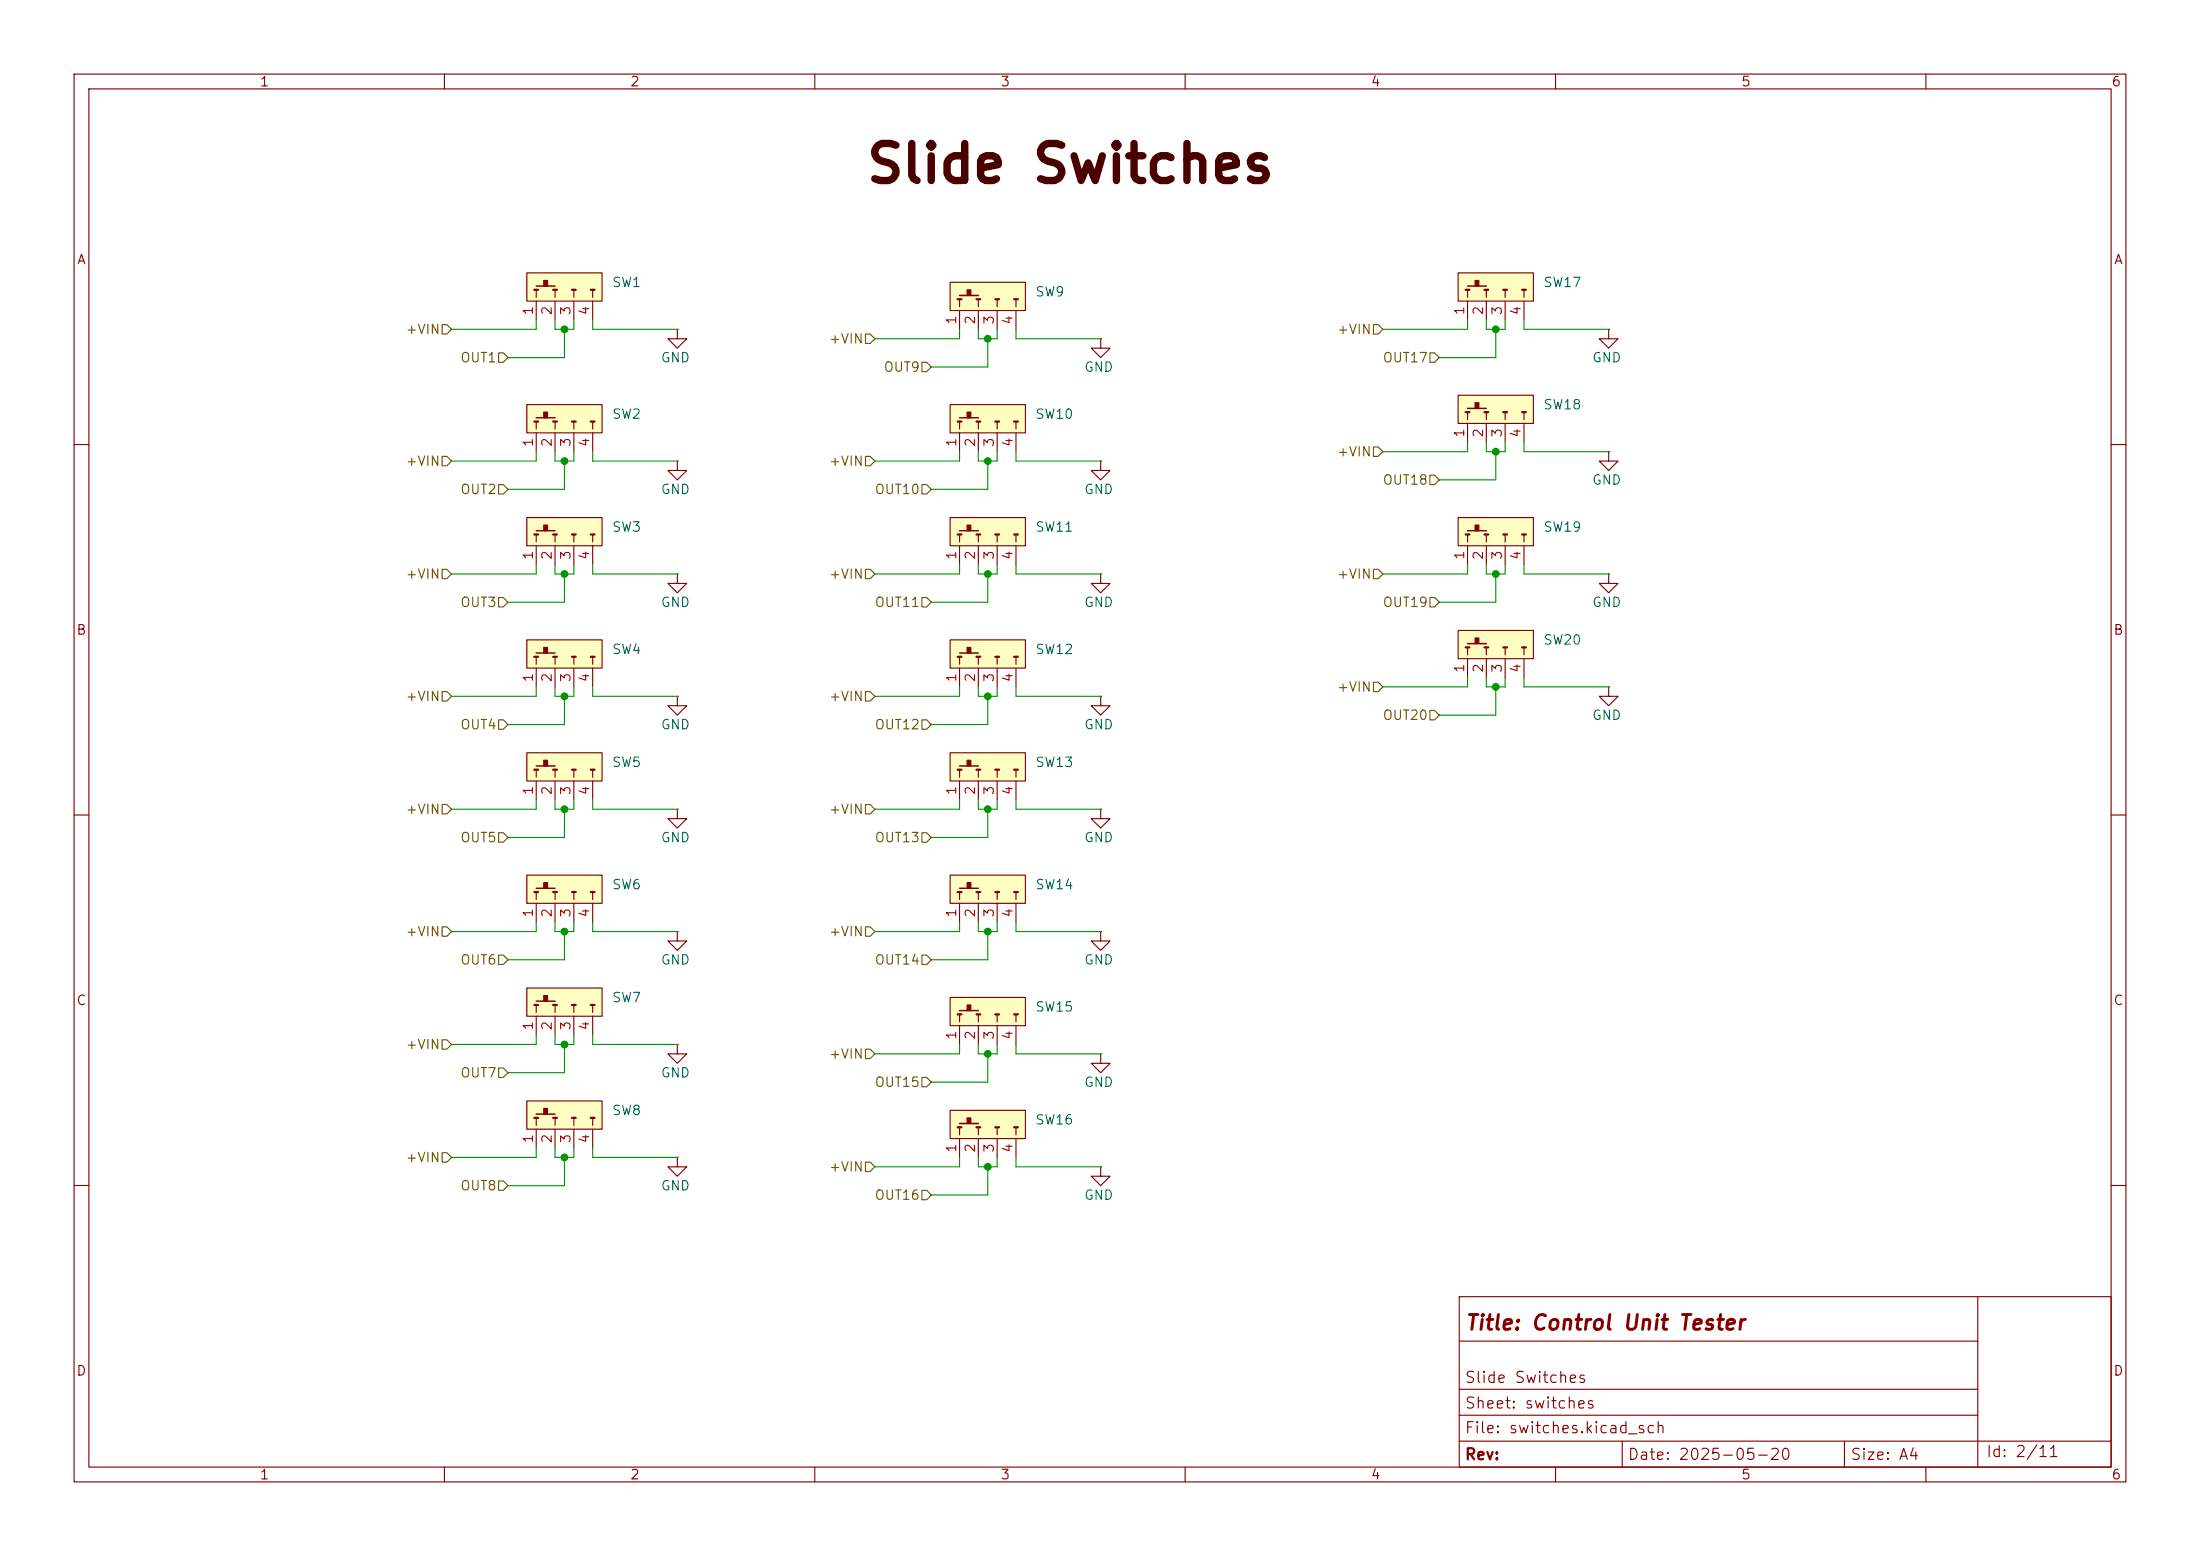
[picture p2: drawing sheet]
<svg xmlns="http://www.w3.org/2000/svg" width="297mm" height="210mm" viewBox="0 0 297 210" stroke-linecap="round" stroke-linejoin="round" font-family="sans-serif">
<g fill="none" stroke="#840000" stroke-width=".15">
<path d="M10 10h277v190h-277zM12 12h273v186h-273zM60 10v2M110 10v2M160 10v2M210 10v2M260 10v2M10 60h2M217.2 77.5v1.2h1.2l-1.2 1.3-1.3-1.3h1.3M217.2 77.5h.1M285 60h2M148.6 94v1.3h1.3l-1.3 1.2-1.3-1.2h1.3"/>
<path d="M148.6 94h.1M10 110h2M285 110h2M10 160h2M197 175h88v23h-88zM267 175v23M285 160h2M60 198v2M110 198v2M160 198v2M197 194.5h88M197 191h70"/>
<path d="M197 187.5h70M197 181h70M210 198v2M219 194.5v3.5M249 194.5v3.5M260 198v2"/>
</g>
<path d="M128.3 86.4h10.1v3.8h-10.1z" fill="#ffffc2"/>
<path d="M148.6 77.5v1.2h1.3l-1.3 1.3-1.3-1.3h1.3M148.6 77.5h.1M128.3 86.4h10.1v3.8h-10.1zM129.5 88.6v1.1M129.5 90.2v2.5M132.1 88.6v1.1M132.1 90.2v2.5M134.6 88.6v1.1M134.6 90.2v2.5M137.2 88.6v1.1M137.2 90.2v2.5" fill="none" stroke="#840000" stroke-width=".15"/>
<path d="M129.5 88.1h2.6" fill="none" stroke="#840000" stroke-width=".2"/>
<path d="M129.3 88.6h.5M131.8 88.6h.5M134.4 88.6h.5M136.9 88.6h.5" fill="none" stroke="#840000" stroke-width=".3"/>
<path d="M130.6 87.4h.5v.7h-.5z" fill="#840000" stroke="#840000" stroke-width=".15"/>
<path d="M128.3 38.1h10.1v3.8h-10.1z" fill="#ffffc2"/>
<path d="M128.3 38.1h10.1v3.8h-10.1zM129.5 40.4v1M129.5 41.9v2.6M132.1 40.4v1M132.1 41.9v2.6M134.6 40.4v1M134.6 41.9v2.6M137.2 40.4v1M137.2 41.9v2.6" fill="none" stroke="#840000" stroke-width=".15"/>
<path d="M129.5 39.9h2.6" fill="none" stroke="#840000" stroke-width=".2"/>
<path d="M129.3 40.4h.5M131.8 40.4h.5M134.4 40.4h.5M136.9 40.4h.5" fill="none" stroke="#840000" stroke-width=".3"/>
<path d="M130.6 39.1h.5v.8h-.5z" fill="#840000" stroke="#840000" stroke-width=".15"/>
<path d="M128.3 101.6h10.1v3.8h-10.1z" fill="#ffffc2"/>
<path d="M128.3 101.6h10.1v3.8h-10.1zM129.5 103.9v1M129.5 105.4v2.6M132.1 103.9v1M132.1 105.4v2.6M134.6 103.9v1M134.6 105.4v2.6M137.2 103.9v1M137.2 105.4v2.6" fill="none" stroke="#840000" stroke-width=".15"/>
<path d="M129.5 103.4h2.6" fill="none" stroke="#840000" stroke-width=".2"/>
<path d="M129.3 103.9h.5M131.8 103.9h.5M134.4 103.9h.5M136.9 103.9h.5" fill="none" stroke="#840000" stroke-width=".3"/>
<path d="M130.6 102.6h.5v.8h-.5z" fill="#840000" stroke="#840000" stroke-width=".15"/>
<path d="M196.8 53.3h10.2v3.9h-10.2z" fill="#ffffc2"/>
<path d="M196.8 53.3h10.2v3.9h-10.2zM198.1 55.6v1M198.1 57.2v2.5M200.7 55.6v1M200.7 57.2v2.5M203.2 55.6v1M203.2 57.2v2.5M205.7 55.6v1M205.7 57.2v2.5" fill="none" stroke="#840000" stroke-width=".15"/>
<path d="M198.1 55.1h2.6" fill="none" stroke="#840000" stroke-width=".2"/>
<path d="M197.9 55.6h.5M200.4 55.6h.5M202.9 55.6h.6M205.5 55.6h.5" fill="none" stroke="#840000" stroke-width=".3"/>
<path d="M199.1 54.4h.5v.7h-.5z" fill="#840000" stroke="#840000" stroke-width=".15"/>
<path d="M71.1 69.9h10.2v3.8h-10.2z" fill="#ffffc2"/>
<path d="M71.1 69.9h10.2v3.8h-10.2zM72.4 72.1v1.1M72.4 73.7v2.5M74.9 72.1v1.1M74.9 73.7v2.5M77.5 72.1v1.1M77.5 73.7v2.5M80 72.1v1.1M80 73.7v2.5M91.4 125.7v1.3h1.3l-1.3 1.3-1.2-1.3h1.2M91.4 125.7h.1" fill="none" stroke="#840000" stroke-width=".15"/>
<path d="M72.4 71.6h2.5" fill="none" stroke="#840000" stroke-width=".2"/>
<path d="M72.1 72.1h.5M74.7 72.1h.5M77.2 72.1h.5M79.8 72.1h.5" fill="none" stroke="#840000" stroke-width=".3"/>
<path d="M73.4 70.9h.5v.7h-.5z" fill="#840000" stroke="#840000" stroke-width=".15"/>
<path d="M71.1 118.1h10.2v3.8h-10.2z" fill="#ffffc2"/>
<path d="M71.1 118.1h10.2v3.8h-10.2zM72.4 120.4v1M72.4 121.9v2.6M74.9 120.4v1M74.9 121.9v2.6M77.5 120.4v1M77.5 121.9v2.6M80 120.4v1M80 121.9v2.6" fill="none" stroke="#840000" stroke-width=".15"/>
<path d="M72.4 119.9h2.5" fill="none" stroke="#840000" stroke-width=".2"/>
<path d="M72.1 120.4h.5M74.7 120.4h.5M77.2 120.4h.5M79.8 120.4h.5" fill="none" stroke="#840000" stroke-width=".3"/>
<path d="M73.4 119.1h.5v.8h-.5z" fill="#840000" stroke="#840000" stroke-width=".15"/>
<path d="M128.3 69.9h10.1v3.8h-10.1z" fill="#ffffc2"/>
<path d="M128.3 69.9h10.1v3.8h-10.1zM129.5 72.1v1.1M129.5 73.7v2.5M132.1 72.1v1.1M132.1 73.7v2.5M134.6 72.1v1.1M134.6 73.7v2.5M137.2 72.1v1.1M137.2 73.7v2.5M91.4 156.2v1.3h1.3l-1.3 1.3-1.2-1.3h1.2M91.4 156.2h.1" fill="none" stroke="#840000" stroke-width=".15"/>
<path d="M129.5 71.6h2.6" fill="none" stroke="#840000" stroke-width=".2"/>
<path d="M129.3 72.1h.5M131.8 72.1h.5M134.4 72.1h.5M136.9 72.1h.5" fill="none" stroke="#840000" stroke-width=".3"/>
<path d="M130.6 70.9h.5v.7h-.5z" fill="#840000" stroke="#840000" stroke-width=".15"/>
<path d="M71.1 86.4h10.2v3.8h-10.2z" fill="#ffffc2"/>
<g fill="none" stroke="#840000" stroke-width=".15">
<path d="M91.4 77.5v1.2h1.3l-1.3 1.3-1.2-1.3h1.2M91.4 77.5h.1M71.1 86.4h10.2v3.8h-10.2zM72.4 88.6v1.1M72.4 90.2v2.5M74.9 88.6v1.1M74.9 90.2v2.5M77.5 88.6v1.1M77.5 90.2v2.5M80 88.6v1.1M80 90.2v2.5M91.4 109.2v1.3h1.3l-1.3 1.3-1.2-1.3h1.2"/>
<path d="M91.4 109.2h.1"/>
</g>
<path d="M72.4 88.1h2.5" fill="none" stroke="#840000" stroke-width=".2"/>
<path d="M72.1 88.6h.5M74.7 88.6h.5M77.2 88.6h.5M79.8 88.6h.5" fill="none" stroke="#840000" stroke-width=".3"/>
<path d="M73.4 87.4h.5v.7h-.5z" fill="#840000" stroke="#840000" stroke-width=".15"/>
<path d="M71.1 101.6h10.2v3.8h-10.2z" fill="#ffffc2"/>
<g fill="none" stroke="#840000" stroke-width=".15">
<path d="M217.2 61v1.2h1.2l-1.2 1.3-1.3-1.3h1.3M217.2 61h.1M91.4 94v1.3h1.3l-1.3 1.2-1.2-1.2h1.2M91.4 94h.1M71.1 101.6h10.2v3.8h-10.2zM72.4 103.9v1M72.4 105.4v2.6M74.9 103.9v1M74.9 105.4v2.6M77.5 103.9v1M77.5 105.4v2.6M80 103.9v1"/>
<path d="M80 105.4v2.6M148.6 142.2v1.3h1.3l-1.3 1.3-1.3-1.3h1.3M148.6 142.2h.1"/>
</g>
<path d="M72.4 103.4h2.5" fill="none" stroke="#840000" stroke-width=".2"/>
<path d="M72.1 103.9h.5M74.7 103.9h.5M77.2 103.9h.5M79.8 103.9h.5" fill="none" stroke="#840000" stroke-width=".3"/>
<path d="M73.4 102.6h.5v.8h-.5z" fill="#840000" stroke="#840000" stroke-width=".15"/>
<path d="M128.3 149.9h10.1v3.8h-10.1z" fill="#ffffc2"/>
<g fill="none" stroke="#840000" stroke-width=".15">
<path d="M217.2 44.5v1.2h1.2l-1.2 1.3-1.3-1.3h1.3M217.2 44.5h.1M148.6 109.2v1.3h1.3l-1.3 1.3-1.3-1.3h1.3M148.6 109.2h.1M91.4 141v1.2h1.3l-1.3 1.3-1.2-1.3h1.2M91.4 141h.1M128.3 149.9h10.1v3.8h-10.1zM129.5 152.1v1.1M129.5 153.7v2.5M132.1 152.1v1.1M132.1 153.7v2.5M134.6 152.1v1.1"/>
<path d="M134.6 153.7v2.5M137.2 152.1v1.1M137.2 153.7v2.5"/>
</g>
<path d="M129.5 151.6h2.6" fill="none" stroke="#840000" stroke-width=".2"/>
<path d="M129.3 152.1h.5M131.8 152.1h.5M134.4 152.1h.5M136.9 152.1h.5" fill="none" stroke="#840000" stroke-width=".3"/>
<path d="M130.6 150.9h.5v.7h-.5z" fill="#840000" stroke="#840000" stroke-width=".15"/>
<path d="M196.8 69.9h10.2v3.8h-10.2z" fill="#ffffc2"/>
<path d="M196.8 69.9h10.2v3.8h-10.2zM198.1 72.1v1.1M198.1 73.7v2.5M200.7 72.1v1.1M200.7 73.7v2.5M203.2 72.1v1.1M203.2 73.7v2.5M205.7 72.1v1.1M205.7 73.7v2.5" fill="none" stroke="#840000" stroke-width=".15"/>
<path d="M198.1 71.6h2.6" fill="none" stroke="#840000" stroke-width=".2"/>
<path d="M197.9 72.1h.5M200.4 72.1h.5M202.9 72.1h.6M205.5 72.1h.5" fill="none" stroke="#840000" stroke-width=".3"/>
<path d="M199.1 70.9h.5v.7h-.5z" fill="#840000" stroke="#840000" stroke-width=".15"/>
<path d="M196.8 36.8h10.2v3.8h-10.2z" fill="#ffffc2"/>
<path d="M196.8 36.8h10.2v3.8h-10.2zM198.1 39.1v1M200.7 39.1v1M203.2 39.1v1M205.7 39.1v1M198.1 40.6v2.6M200.7 40.6v2.6M203.2 40.6v2.6M205.7 40.6v2.6" fill="none" stroke="#840000" stroke-width=".15"/>
<path d="M198.1 38.6h2.6" fill="none" stroke="#840000" stroke-width=".2"/>
<path d="M197.9 39.1h.5M200.4 39.1h.5M202.9 39.1h.6M205.5 39.1h.5" fill="none" stroke="#840000" stroke-width=".3"/>
<path d="M199.1 37.8h.5v.8h-.5z" fill="#840000" stroke="#840000" stroke-width=".15"/>
<path d="M71.1 133.4h10.2v3.8h-10.2z" fill="#ffffc2"/>
<path d="M71.1 133.4h10.2v3.8h-10.2zM72.4 135.6v1.1M72.4 137.2v2.5M74.9 135.6v1.1M74.9 137.2v2.5M77.5 135.6v1.1M77.5 137.2v2.5M80 135.6v1.1M80 137.2v2.5" fill="none" stroke="#840000" stroke-width=".15"/>
<path d="M72.4 135.1h2.5" fill="none" stroke="#840000" stroke-width=".2"/>
<path d="M72.1 135.6h.5M74.7 135.6h.5M77.2 135.6h.5M79.8 135.6h.5" fill="none" stroke="#840000" stroke-width=".3"/>
<path d="M73.4 134.4h.5v.7h-.5z" fill="#840000" stroke="#840000" stroke-width=".15"/>
<path d="M128.3 54.6h10.1v3.8h-10.1z" fill="#ffffc2"/>
<g fill="none" stroke="#840000" stroke-width=".15">
<path d="M128.3 54.6h10.1v3.8h-10.1zM129.5 56.9v1M129.5 58.4v2.6M132.1 56.9v1M132.1 58.4v2.6M134.6 56.9v1M134.6 58.4v2.6M137.2 56.9v1M137.2 58.4v2.6M148.6 62.2v1.3h1.3l-1.3 1.3-1.3-1.3h1.3M148.6 62.2h.1M148.6 125.7v1.3h1.3l-1.3 1.3-1.3-1.3h1.3"/>
<path d="M148.6 125.7h.1"/>
</g>
<path d="M129.5 56.4h2.6" fill="none" stroke="#840000" stroke-width=".2"/>
<path d="M129.3 56.9h.5M131.8 56.9h.5M134.4 56.9h.5M136.9 56.9h.5" fill="none" stroke="#840000" stroke-width=".3"/>
<path d="M130.6 55.6h.5v.8h-.5z" fill="#840000" stroke="#840000" stroke-width=".15"/>
<path d="M128.3 134.6h10.1v3.8h-10.1z" fill="#ffffc2"/>
<path d="M128.3 134.6h10.1v3.8h-10.1zM129.5 136.9v1M129.5 138.4v2.6M132.1 136.9v1M132.1 138.4v2.6M134.6 136.9v1M134.6 138.4v2.6M137.2 136.9v1M137.2 138.4v2.6" fill="none" stroke="#840000" stroke-width=".15"/>
<path d="M129.5 136.4h2.6" fill="none" stroke="#840000" stroke-width=".2"/>
<path d="M129.3 136.9h.5M131.8 136.9h.5M134.4 136.9h.5M136.9 136.9h.5" fill="none" stroke="#840000" stroke-width=".3"/>
<path d="M130.6 135.6h.5v.8h-.5z" fill="#840000" stroke="#840000" stroke-width=".15"/>
<path d="M71.1 148.6h10.2v3.8h-10.2z" fill="#ffffc2"/>
<path d="M71.1 148.6h10.2v3.8h-10.2zM72.4 150.9v1M72.4 152.4v2.5M74.9 150.9v1M74.9 152.4v2.5M77.5 150.9v1M77.5 152.4v2.5M80 150.9v1M80 152.4v2.5" fill="none" stroke="#840000" stroke-width=".15"/>
<path d="M72.4 150.4h2.5" fill="none" stroke="#840000" stroke-width=".2"/>
<path d="M72.1 150.9h.5M74.7 150.9h.5M77.2 150.9h.5M79.8 150.9h.5" fill="none" stroke="#840000" stroke-width=".3"/>
<path d="M73.4 149.6h.5v.8h-.5z" fill="#840000" stroke="#840000" stroke-width=".15"/>
<path d="M128.3 118.1h10.1v3.8h-10.1z" fill="#ffffc2"/>
<path d="M128.3 118.1h10.1v3.8h-10.1zM129.5 120.4v1M129.5 121.9v2.6M132.1 120.4v1M132.1 121.9v2.6M134.6 120.4v1M134.6 121.9v2.6M137.2 120.4v1M137.2 121.9v2.6M148.6 157.5v1.3h1.3l-1.3 1.2-1.3-1.2h1.3M148.6 157.5h.1" fill="none" stroke="#840000" stroke-width=".15"/>
<path d="M129.5 119.9h2.6" fill="none" stroke="#840000" stroke-width=".2"/>
<path d="M129.3 120.4h.5M131.8 120.4h.5M134.4 120.4h.5M136.9 120.4h.5" fill="none" stroke="#840000" stroke-width=".3"/>
<path d="M130.6 119.1h.5v.8h-.5z" fill="#840000" stroke="#840000" stroke-width=".15"/>
<path d="M71.1 54.6h10.2v3.8h-10.2z" fill="#ffffc2"/>
<path d="M71.1 54.6h10.2v3.8h-10.2zM72.4 56.9v1M72.4 58.4v2.6M74.9 56.9v1M74.9 58.4v2.6M77.5 56.9v1M77.5 58.4v2.6M80 56.9v1M80 58.4v2.6" fill="none" stroke="#840000" stroke-width=".15"/>
<path d="M72.4 56.4h2.5" fill="none" stroke="#840000" stroke-width=".2"/>
<path d="M72.1 56.9h.5M74.7 56.9h.5M77.2 56.9h.5M79.8 56.9h.5" fill="none" stroke="#840000" stroke-width=".3"/>
<path d="M73.4 55.6h.5v.8h-.5z" fill="#840000" stroke="#840000" stroke-width=".15"/>
<path d="M71.1 36.8h10.2v3.8h-10.2z" fill="#ffffc2"/>
<g fill="none" stroke="#840000" stroke-width=".15">
<path d="M71.1 36.8h10.2v3.8h-10.2zM72.4 39.1v1M74.9 39.1v1M77.5 39.1v1M80 39.1v1M72.4 40.6v2.6M74.9 40.6v2.6M77.5 40.6v2.6M80 40.6v2.6M148.6 45.7v1.3h1.3l-1.3 1.3-1.3-1.3h1.3M148.6 45.7h.1M91.4 62.2v1.3h1.3l-1.3 1.3-1.2-1.3h1.2"/>
<path d="M91.4 62.2h.1M217.2 92.7v1.3h1.2l-1.2 1.3-1.3-1.3h1.3M217.2 92.7h.1"/>
</g>
<path d="M72.4 38.6h2.5" fill="none" stroke="#840000" stroke-width=".2"/>
<path d="M72.1 39.1h.5M74.7 39.1h.5M77.2 39.1h.5M79.8 39.1h.5" fill="none" stroke="#840000" stroke-width=".3"/>
<path d="M73.4 37.8h.5v.8h-.5z" fill="#840000" stroke="#840000" stroke-width=".15"/>
<path d="M196.8 85.1h10.2v3.8h-10.2z" fill="#ffffc2"/>
<path d="M91.4 44.5v1.2h1.3l-1.3 1.3-1.2-1.3h1.2M91.4 44.5h.1M196.8 85.1h10.2v3.8h-10.2zM198.1 87.4v1M198.1 88.9v2.5M200.7 87.4v1M200.7 88.9v2.5M203.2 87.4v1M203.2 88.9v2.5M205.7 87.4v1M205.7 88.9v2.5" fill="none" stroke="#840000" stroke-width=".15"/>
<path d="M198.1 86.9h2.6" fill="none" stroke="#840000" stroke-width=".2"/>
<path d="M197.9 87.4h.5M200.4 87.4h.5M202.9 87.4h.6M205.5 87.4h.5" fill="none" stroke="#840000" stroke-width=".3"/>
<path d="M199.1 86.1h.5v.8h-.5z" fill="#840000" stroke="#840000" stroke-width=".15"/>
<g fill="none" stroke="#725600" stroke-width=".15">
<path d="M59.7 43.8h.6l.7 .7-.7 .6h-.6zM67.3 47.6h.6l.7 .7-.7 .6h-.6zM116.8 45.1h.7l.6 .6-.6 .7h-.7zM124.5 48.9h.6l.6 .6-.6 .7h-.6zM185.4 43.8h.7l.6 .7-.6 .6h-.7zM193 47.6h.7l.6 .7-.6 .6h-.7zM59.7 61.6h.6l.7 .6-.7 .7h-.6zM59.7 76.8h.6l.7 .7-.7 .6h-.6zM67.3 65.4h.6l.7 .6-.7 .7h-.6zM116.8 76.8h.7l.6 .7-.6 .6h-.7zM116.8 61.6h.7l.6 .6-.6 .7h-.7zM124.5 65.4h.6l.6 .6-.6 .7h-.6z"/>
<path d="M185.4 60.3h.7l.6 .7-.6 .6h-.7zM185.4 76.8h.7l.6 .7-.6 .6h-.7zM193 64.1h.7l.6 .7-.6 .6h-.7zM59.7 93.3h.6l.7 .7-.7 .6h-.6zM67.3 80.6h.6l.7 .7-.7 .6h-.6zM67.3 97.2h.6l.7 .6-.7 .6h-.6zM116.8 93.3h.7l.6 .7-.6 .6h-.7zM124.5 97.2h.6l.6 .6-.6 .6h-.6zM124.5 80.6h.6l.6 .7-.6 .6h-.6zM185.4 92.1h.7l.6 .6-.6 .6h-.7zM193 80.6h.7l.6 .7-.6 .6h-.7zM193 95.9h.7l.6 .6-.6 .7h-.7z"/>
<path d="M59.7 108.6h.6l.7 .6-.7 .7h-.6zM67.3 112.4h.6l.7 .6-.7 .7h-.6zM116.8 108.6h.7l.6 .6-.6 .7h-.7zM124.5 112.4h.6l.6 .6-.6 .7h-.6zM59.7 125.1h.6l.7 .6-.7 .7h-.6zM67.3 128.9h.6l.7 .6-.7 .7h-.6zM116.8 125.1h.7l.6 .6-.6 .7h-.7zM124.5 128.9h.6l.6 .6-.6 .7h-.6zM59.7 140.3h.6l.7 .7-.7 .6h-.6zM59.7 155.6h.6l.7 .6-.7 .6h-.6zM67.3 144.1h.6l.7 .7-.7 .6h-.6zM67.3 159.4h.6l.7 .6-.7 .7h-.6z"/>
<path d="M116.8 141.6h.7l.6 .6-.6 .7h-.7zM116.8 156.8h.7l.6 .7-.6 .6h-.7zM124.5 145.4h.6l.6 .7-.6 .6h-.6zM124.5 160.7h.6l.6 .6-.6 .6h-.6z"/>
</g>
<g fill="none" stroke="#009600" stroke-width=".15">
<path d="M72.4 43.2v1.3h-11.4M74.9 43.2v1.3h2.6v-1.3M76.2 44.5v3.8h-7.6M80 43.2v1.3h11.4M129.5 44.5v1.2h-11.4M132.1 44.5v1.2h2.5v-1.2M133.3 45.7v3.8h-7.6M137.2 44.5v1.2h11.4M198.1 43.2v1.3h-11.4M198.1 59.7v1.3h-11.4M200.7 43.2v1.3h2.5v-1.3M200.7 59.7v1.3h2.5v-1.3"/>
<path d="M201.9 44.5v3.8h-7.6M205.7 43.2v1.3h11.5M205.7 59.7v1.3h11.5M72.4 76.2v1.3h-11.4M72.4 61v1.2h-11.4M74.9 76.2v1.3h2.6v-1.3M74.9 61v1.2h2.6v-1.2M76.2 77.5v3.8h-7.6M76.2 62.2v3.8h-7.6M80 76.2v1.3h11.4M80 61v1.2h11.4M129.5 76.2v1.3h-11.4"/>
<path d="M129.5 61v1.2h-11.4M132.1 61v1.2h2.5v-1.2M132.1 76.2v1.3h2.5v-1.3M133.3 62.2v3.8h-7.6M133.3 77.5v3.8h-7.6M137.2 76.2v1.3h11.4M137.2 61v1.2h11.4M198.1 76.2v1.3h-11.4M200.7 76.2v1.3h2.5v-1.3M201.9 77.5v3.8h-7.6M201.9 61v3.8h-7.6M205.7 76.2v1.3h11.5"/>
<path d="M72.4 92.7v1.3h-11.4M74.9 92.7v1.3h2.6v-1.3M76.2 94v3.8h-7.6M80 92.7v1.3h11.4M129.5 92.7v1.3h-11.4M132.1 92.7v1.3h2.5v-1.3M133.3 94v3.8h-7.6M137.2 92.7v1.3h11.4M198.1 91.4v1.3h-11.4M200.7 91.4v1.3h2.5v-1.3M201.9 92.7v3.8h-7.6M205.7 91.4v1.3h11.5"/>
<path d="M72.4 108v1.2h-11.4M74.9 108v1.2h2.6v-1.2M76.2 109.2v3.8h-7.6M80 108v1.2h11.4M129.5 108v1.2h-11.4M132.1 108v1.2h2.5v-1.2M133.3 109.2v3.8h-7.6M137.2 108v1.2h11.4M72.4 139.7v1.3h-11.4M72.4 124.5v1.2h-11.4M74.9 139.7v1.3h2.6v-1.3M74.9 124.5v1.2h2.6v-1.2"/>
<path d="M76.2 125.7v3.8h-7.6M80 139.7v1.3h11.4M80 124.5v1.2h11.4M129.5 124.5v1.2h-11.4M132.1 124.5v1.2h2.5v-1.2M133.3 125.7v3.8h-7.6M137.2 124.5v1.2h11.4M72.4 154.9v1.3h-11.4M74.9 154.9v1.3h2.6v-1.3M76.2 141v3.8h-7.6M76.2 156.2v3.8h-7.6M80 154.9v1.3h11.4"/>
<path d="M129.5 141v1.2h-11.4M129.5 156.2v1.3h-11.4M132.1 141v1.2h2.5v-1.2M132.1 156.2v1.3h2.5v-1.3M133.3 142.2v3.9h-7.6M133.3 157.5v3.8h-7.6M137.2 141v1.2h11.4M137.2 156.2v1.3h11.4"/>
</g>
<g fill="#009600" stroke="#009600" stroke-width=".14">
<circle cx="133.3" cy="62.2" r=".46"/>
<circle cx="133.3" cy="45.7" r=".46"/>
<circle cx="133.3" cy="77.5" r=".46"/>
<circle cx="133.3" cy="94" r=".46"/>
<circle cx="133.3" cy="109.2" r=".46"/>
<circle cx="201.9" cy="92.7" r=".46"/>
<circle cx="201.9" cy="61" r=".46"/>
<circle cx="201.9" cy="77.5" r=".46"/>
<circle cx="201.9" cy="44.5" r=".46"/>
<circle cx="76.2" cy="141" r=".46"/>
<circle cx="76.2" cy="156.2" r=".46"/>
<circle cx="76.2" cy="125.7" r=".46"/>
<circle cx="76.2" cy="109.2" r=".46"/>
<circle cx="76.2" cy="94" r=".46"/>
<circle cx="133.3" cy="157.5" r=".46"/>
<circle cx="133.3" cy="142.2" r=".46"/>
<circle cx="133.3" cy="125.7" r=".46"/>
<circle cx="76.2" cy="77.5" r=".46"/>
<circle cx="76.2" cy="62.2" r=".46"/>
<circle cx="76.2" cy="44.5" r=".46"/>
</g>
<text font-size="5" fill="#480000" x="116.6" y="25.9">Slide Switches</text>
<text font-size="2" fill="#840000" x="197.7" y="180">Title: Control Unit Tester</text>
<g font-size="1.5" fill="#840000">
<text x="197.6" y="190.5">Sheet: switches</text>
<text x="197.6" y="187">Slide Switches</text>
<text x="197.6" y="193.8">File: switches.kicad_sch</text>
<text x="197.6" y="197.4">Rev:</text>
<text x="219.6" y="197.4">Date: 2025-05-20</text>
<text x="249.7" y="197.4">Size: A4</text>
<text x="268" y="197">Id: 2/11</text>
</g>
<g font-size="1.3" fill="#840000">
<text x="35" y="12">1</text>
<text x="85" y="12">2</text>
<text x="135" y="12">3</text>
<text x="185" y="12">4</text>
<text x="235" y="12">5</text>
<text x="285" y="12">6</text>
<text x="10.3" y="36">A</text>
<text x="285.3" y="36">A</text>
<text x="10.2" y="86">B</text>
<text x="285.2" y="86">B</text>
<text x="10.2" y="136">C</text>
<text x="285.2" y="136">C</text>
<text x="10.2" y="186">D</text>
<text x="285.2" y="186">D</text>
<text x="35" y="200">1</text>
<text x="85" y="200">2</text>
<text x="135" y="200">3</text>
<text x="185" y="200">4</text>
<text x="235" y="200">5</text>
<text x="285" y="200">6</text>
</g>
<g font-size="1.3" fill="#006464">
<text x="82.5" y="39.1">SW1</text>
<text x="139.7" y="40.3">SW9</text>
<text x="208.3" y="39.1">SW17</text>
<text x="89.1" y="49.2">GND</text>
<text x="146.3" y="50.5">GND</text>
<text x="214.9" y="49.2">GND</text>
<text x="82.5" y="56.8">SW2</text>
<text x="139.7" y="56.8">SW10</text>
<text x="208.3" y="55.6">SW18</text>
<text x="214.9" y="65.7">GND</text>
<text x="89.1" y="67">GND</text>
<text x="146.3" y="67">GND</text>
<text x="82.5" y="72.1">SW3</text>
<text x="139.7" y="72.1">SW11</text>
<text x="208.3" y="72.1">SW19</text>
<text x="89.1" y="82.2">GND</text>
<text x="146.3" y="82.2">GND</text>
<text x="214.9" y="82.2">GND</text>
<text x="82.5" y="88.6">SW4</text>
<text x="139.7" y="88.6">SW12</text>
<text x="208.3" y="87.3">SW20</text>
<text x="89.1" y="98.8">GND</text>
<text x="146.3" y="98.8">GND</text>
<text x="214.9" y="97.5">GND</text>
<text x="82.5" y="103.8">SW5</text>
<text x="139.7" y="103.8">SW13</text>
<text x="89.1" y="114">GND</text>
<text x="146.3" y="114">GND</text>
<text x="82.5" y="120.3">SW6</text>
<text x="139.7" y="120.3">SW14</text>
<text x="89.1" y="130.5">GND</text>
<text x="146.3" y="130.5">GND</text>
<text x="82.5" y="135.6">SW7</text>
<text x="139.7" y="136.9">SW15</text>
<text x="89.1" y="145.7">GND</text>
<text x="146.3" y="147">GND</text>
<text x="82.5" y="150.8">SW8</text>
<text x="139.7" y="152.1">SW16</text>
<text x="89.1" y="161">GND</text>
<text x="146.3" y="162.3">GND</text>
</g>
<g font-size="1.3" fill="#725600">
<text x="54.7" y="45.4">+VIN</text>
<text x="111.8" y="46.7">+VIN</text>
<text x="180.4" y="45.4">+VIN</text>
<text x="62.1" y="49.2">OUT1</text>
<text x="119.2" y="50.5">OUT9</text>
<text x="186.6" y="49.2">OUT17</text>
<text x="54.7" y="63.2">+VIN</text>
<text x="111.8" y="63.2">+VIN</text>
<text x="180.4" y="61.9">+VIN</text>
<text x="186.6" y="65.7">OUT18</text>
<text x="62.1" y="67">OUT2</text>
<text x="118" y="67">OUT10</text>
<text x="54.7" y="78.4">+VIN</text>
<text x="62.1" y="82.2">OUT3</text>
<text x="111.8" y="78.4">+VIN</text>
<text x="118" y="82.2">OUT11</text>
<text x="180.4" y="78.4">+VIN</text>
<text x="186.6" y="82.2">OUT19</text>
<text x="54.7" y="94.9">+VIN</text>
<text x="111.8" y="94.9">+VIN</text>
<text x="180.4" y="93.7">+VIN</text>
<text x="62.1" y="98.8">OUT4</text>
<text x="118" y="98.8">OUT12</text>
<text x="186.6" y="97.5">OUT20</text>
<text x="54.7" y="110.2">+VIN</text>
<text x="62.1" y="114">OUT5</text>
<text x="111.8" y="110.2">+VIN</text>
<text x="118" y="114">OUT13</text>
<text x="54.7" y="126.7">+VIN</text>
<text x="62.1" y="130.5">OUT6</text>
<text x="111.8" y="126.7">+VIN</text>
<text x="118" y="130.5">OUT14</text>
<text x="54.7" y="141.9">+VIN</text>
<text x="111.8" y="143.2">+VIN</text>
<text x="62.1" y="145.7">OUT7</text>
<text x="118" y="147">OUT15</text>
<text x="54.7" y="157.2">+VIN</text>
<text x="62.1" y="161">OUT8</text>
<text x="111.8" y="158.4">+VIN</text>
<text x="118" y="162.3">OUT16</text>
</g>
<g font-size="1.3" fill="#a90000">
<text x="72.3" y="42.6" transform="rotate(-90 72.3 42.6)">1</text>
<text x="74.8" y="42.6" transform="rotate(-90 74.8 42.6)">2</text>
<text x="77.3" y="42.6" transform="rotate(-90 77.3 42.6)">3</text>
<text x="79.9" y="42.6" transform="rotate(-90 79.9 42.6)">4</text>
<text x="129.4" y="43.9" transform="rotate(-90 129.4 43.9)">1</text>
<text x="131.9" y="43.9" transform="rotate(-90 131.9 43.9)">2</text>
<text x="134.5" y="43.9" transform="rotate(-90 134.5 43.9)">3</text>
<text x="137" y="43.9" transform="rotate(-90 137 43.9)">4</text>
<text x="198" y="42.6" transform="rotate(-90 198 42.6)">1</text>
<text x="200.5" y="42.6" transform="rotate(-90 200.5 42.6)">2</text>
<text x="203.1" y="42.6" transform="rotate(-90 203.1 42.6)">3</text>
<text x="205.6" y="42.6" transform="rotate(-90 205.6 42.6)">4</text>
<text x="198" y="59.2" transform="rotate(-90 198 59.2)">1</text>
<text x="200.5" y="59.2" transform="rotate(-90 200.5 59.2)">2</text>
<text x="203.1" y="59.2" transform="rotate(-90 203.1 59.2)">3</text>
<text x="205.6" y="59.2" transform="rotate(-90 205.6 59.2)">4</text>
<text x="72.3" y="60.4" transform="rotate(-90 72.3 60.4)">1</text>
<text x="74.8" y="60.4" transform="rotate(-90 74.8 60.4)">2</text>
<text x="77.3" y="60.4" transform="rotate(-90 77.3 60.4)">3</text>
<text x="79.9" y="60.4" transform="rotate(-90 79.9 60.4)">4</text>
<text x="129.4" y="60.4" transform="rotate(-90 129.4 60.4)">1</text>
<text x="131.9" y="60.4" transform="rotate(-90 131.9 60.4)">2</text>
<text x="134.5" y="60.4" transform="rotate(-90 134.5 60.4)">3</text>
<text x="137" y="60.4" transform="rotate(-90 137 60.4)">4</text>
<text x="72.3" y="75.7" transform="rotate(-90 72.3 75.7)">1</text>
<text x="74.8" y="75.7" transform="rotate(-90 74.8 75.7)">2</text>
<text x="77.3" y="75.7" transform="rotate(-90 77.3 75.7)">3</text>
<text x="79.9" y="75.7" transform="rotate(-90 79.9 75.7)">4</text>
<text x="129.4" y="75.7" transform="rotate(-90 129.4 75.7)">1</text>
<text x="131.9" y="75.7" transform="rotate(-90 131.9 75.7)">2</text>
<text x="134.5" y="75.7" transform="rotate(-90 134.5 75.7)">3</text>
<text x="137" y="75.7" transform="rotate(-90 137 75.7)">4</text>
<text x="198" y="75.7" transform="rotate(-90 198 75.7)">1</text>
<text x="200.5" y="75.7" transform="rotate(-90 200.5 75.7)">2</text>
<text x="203.1" y="75.7" transform="rotate(-90 203.1 75.7)">3</text>
<text x="205.6" y="75.7" transform="rotate(-90 205.6 75.7)">4</text>
<text x="72.3" y="92.2" transform="rotate(-90 72.3 92.2)">1</text>
<text x="74.8" y="92.2" transform="rotate(-90 74.8 92.2)">2</text>
<text x="77.3" y="92.2" transform="rotate(-90 77.3 92.2)">3</text>
<text x="79.9" y="92.2" transform="rotate(-90 79.9 92.2)">4</text>
<text x="129.4" y="92.2" transform="rotate(-90 129.4 92.2)">1</text>
<text x="131.9" y="92.2" transform="rotate(-90 131.9 92.2)">2</text>
<text x="134.5" y="92.2" transform="rotate(-90 134.5 92.2)">3</text>
<text x="137" y="92.2" transform="rotate(-90 137 92.2)">4</text>
<text x="198" y="90.9" transform="rotate(-90 198 90.9)">1</text>
<text x="200.5" y="90.9" transform="rotate(-90 200.5 90.9)">2</text>
<text x="203.1" y="90.9" transform="rotate(-90 203.1 90.9)">3</text>
<text x="205.6" y="90.9" transform="rotate(-90 205.6 90.9)">4</text>
<text x="72.3" y="107.4" transform="rotate(-90 72.3 107.4)">1</text>
<text x="74.8" y="107.4" transform="rotate(-90 74.8 107.4)">2</text>
<text x="77.3" y="107.4" transform="rotate(-90 77.3 107.4)">3</text>
<text x="79.9" y="107.4" transform="rotate(-90 79.9 107.4)">4</text>
<text x="129.4" y="107.4" transform="rotate(-90 129.4 107.4)">1</text>
<text x="131.9" y="107.4" transform="rotate(-90 131.9 107.4)">2</text>
<text x="134.5" y="107.4" transform="rotate(-90 134.5 107.4)">3</text>
<text x="137" y="107.4" transform="rotate(-90 137 107.4)">4</text>
<text x="72.3" y="123.9" transform="rotate(-90 72.3 123.9)">1</text>
<text x="74.8" y="123.9" transform="rotate(-90 74.8 123.9)">2</text>
<text x="77.3" y="123.9" transform="rotate(-90 77.3 123.9)">3</text>
<text x="79.9" y="123.9" transform="rotate(-90 79.9 123.9)">4</text>
<text x="129.4" y="123.9" transform="rotate(-90 129.4 123.9)">1</text>
<text x="131.9" y="123.9" transform="rotate(-90 131.9 123.9)">2</text>
<text x="134.5" y="123.9" transform="rotate(-90 134.5 123.9)">3</text>
<text x="137" y="123.9" transform="rotate(-90 137 123.9)">4</text>
<text x="72.3" y="139.2" transform="rotate(-90 72.3 139.2)">1</text>
<text x="74.8" y="139.2" transform="rotate(-90 74.8 139.2)">2</text>
<text x="77.3" y="139.2" transform="rotate(-90 77.3 139.2)">3</text>
<text x="79.9" y="139.2" transform="rotate(-90 79.9 139.2)">4</text>
<text x="129.4" y="140.4" transform="rotate(-90 129.4 140.4)">1</text>
<text x="131.9" y="140.4" transform="rotate(-90 131.9 140.4)">2</text>
<text x="134.5" y="140.4" transform="rotate(-90 134.5 140.4)">3</text>
<text x="137" y="140.4" transform="rotate(-90 137 140.4)">4</text>
<text x="72.3" y="154.4" transform="rotate(-90 72.3 154.4)">1</text>
<text x="74.8" y="154.4" transform="rotate(-90 74.8 154.4)">2</text>
<text x="77.3" y="154.4" transform="rotate(-90 77.3 154.4)">3</text>
<text x="79.9" y="154.4" transform="rotate(-90 79.9 154.4)">4</text>
<text x="129.4" y="155.7" transform="rotate(-90 129.4 155.7)">1</text>
<text x="131.9" y="155.7" transform="rotate(-90 131.9 155.7)">2</text>
<text x="134.5" y="155.7" transform="rotate(-90 134.5 155.7)">3</text>
<text x="137" y="155.7" transform="rotate(-90 137 155.7)">4</text>
</g>
</svg>
